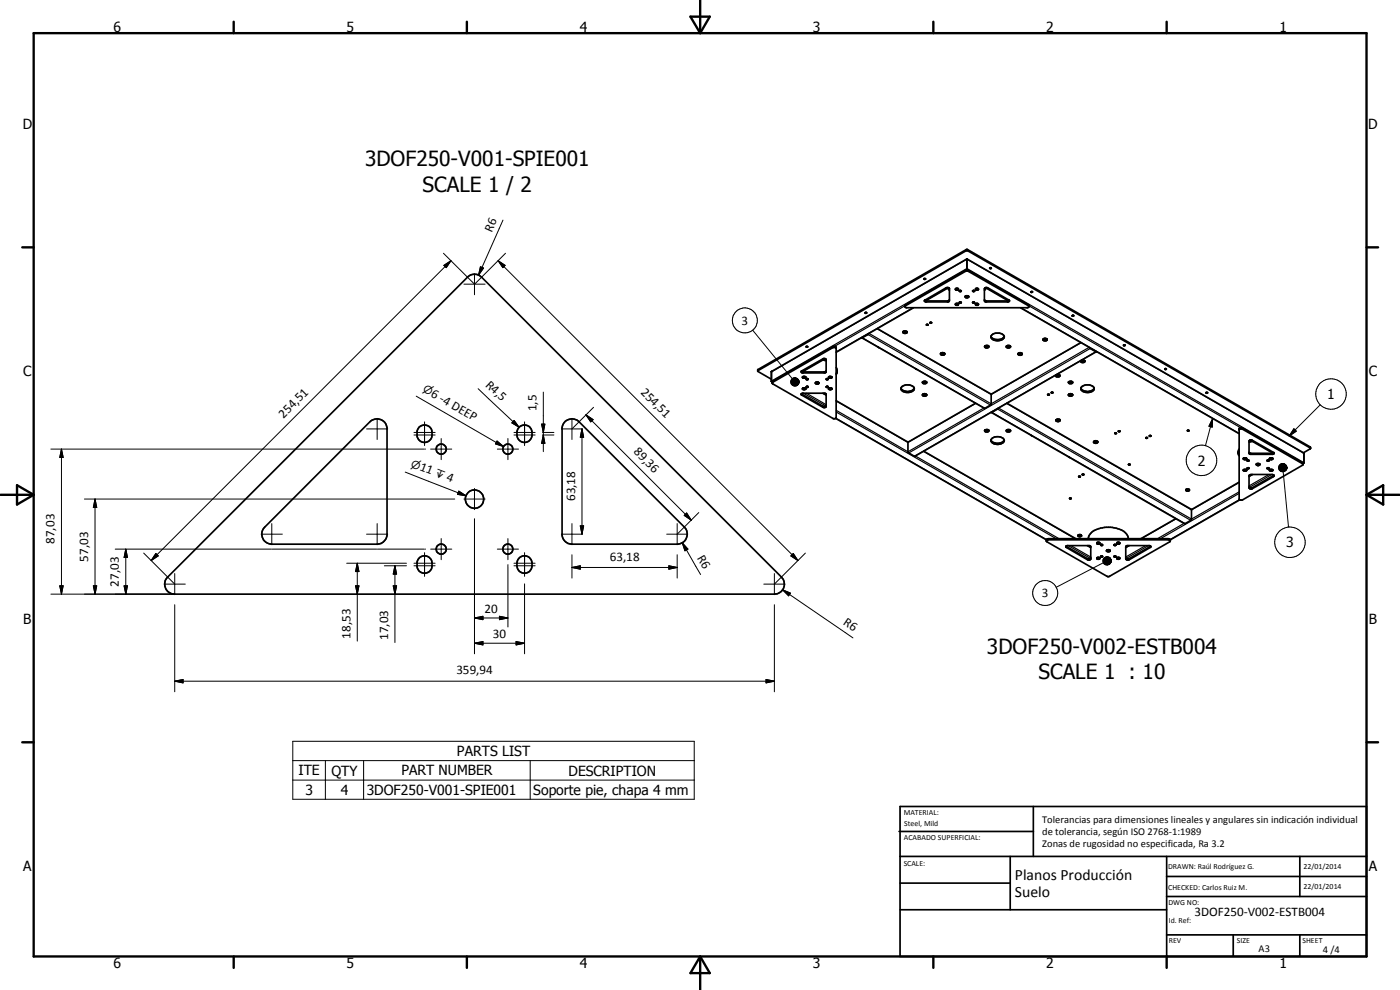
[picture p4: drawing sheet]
<svg xmlns="http://www.w3.org/2000/svg" width="420mm" height="297mm" viewBox="0 0 420 297" stroke-linecap="round" stroke-linejoin="round" font-family="sans-serif">
<g fill="none" stroke="#000" stroke-width=".51">
<path d="M290.2 77.7v3.2M290.2 77.7l-58.6 33.8M290.2 77.7l101 58.1M259.6 93.9h.5M259.6 93.9h.1M260.1 93.9h.1M263.3 98.6l34.2 19.7M271 99.5l.4 .2 .8-.2M271.1 99.4l.7-.1 .4 .3a.67 .67 0 0 1-.6 .4 .67 .67 0 0 1-.6-.4zM271.6 91.6l18.7-10.7 18.3 10.5 .2 .7-.4 .2h-36.4l-.4-.2zM271.6 91.9l18.5-10.6h.4l18.3 10.6M274.2 92.3l-23.3 13.4"/>
<path d="M277.3 83.6l.5 .1-.4 .1zM277.5 90.1l6.4-3.7 .7-.1 .3 .2v3.8l-.2 .3h-6.9l-.4-.2zM277.7 83.6h.1M278.1 97.4l.4 .1-.4 .1zM279.1 96.8h.5l-.2 .2zM284.4 86.4l.5 .7M284.6 86.4l.3 .4M284.6 86.3l-6.8 4M284.9 89.9l-.6 .4h-6.3l-.5-.2M286.8 86.6l.4 .2 .4-.2M286.8 91.1l.4 .2 .4-.2M286.8 86.6l-.1 .1a.49 .49 0 0 0 .5 .4 .49 .49 0 0 0 .4-.4v-.1"/>
<path d="M286.8 91.1l.5-.1 .3 .3a.41 .41 0 0 1-.5 .3 .41 .41 0 0 1-.3-.5zM286.8 86.6h.8M287.9 87.3l.6-.1a.3 .3 0 0 1-.3 .3 .3 .3 0 0 1-.3-.2zM288.1 90.6l.4 .1-.1 .2-.5-.1 .3-.2M289.7 88.9h.9M290.7 88.9a.51 .51 0 0 1-.5 .5 .51 .51 0 0 1-.5-.5M290.7 88.9l-.6-.2-.4 .2M291.9 87.3l.6-.1a.3 .3 0 0 1-.3 .3 .3 .3 0 0 1-.3-.2zM292.1 90.6l.4 .2h-.6l.3-.2M292.8 86.7l.5-.2 .4 .2a.45 .45 0 0 1-.5 .4 .45 .45 0 0 1-.4-.4zM292.8 91.2l.5-.2 .4 .3a.45 .45 0 0 1-.5 .3 .45 .45 0 0 1-.4-.4zM292.8 86.6l.4 .2 .4-.2"/>
<path d="M292.8 91.1l.4 .2 .4-.2M295.4 89.9l.7 .4h6.2l.6-.2M295.6 86.4h.8l6.5 3.7v.3l-.4 .2h-6.8l-.3-.3zM295.8 86.3l6.8 4M295.8 86.4l-.4 .4M295.9 86.4l-.5 .7M297 80.4l.3-.1 .2 .2zM297.1 80.3v.1M306.2 92.3l65.7 37.8M309.4 87.5l.5 .1-.3 .2zM321.8 94.7v.1M321.8 94.7h.4l-.2 .2z"/>
<path d="M227.4 111.3l62.9-36.1 103 59.3M231.5 113.8l-4-2.3-.1-.6 62.9-36.1 102.9 59.3 .1 .4M231.5 111.5v2.9l.2 .2M231.6 111.5h-.1M231.6 114.6h.1M231.7 114.6h.1M231.7 114.6v.3M240.5 118.2l.4-.2 7 .1v3.9l-.5 .3-.5-.1-6.4-3.7zM240.5 111.4l6.5-3.8 .9 .2v3.9l-.2 .1-6.8 .1-.3-.1zM240.5 111.4l.4 .1M240.5 118.2l6.5 3.7 .9-.2M240.9 113.1l.6-.2 .3 .3-.7 .3z"/>
<path d="M240.9 116.5a.57 .57 0 0 1 .9 .3l-.7 .1zM240.9 116.5h.9M240.9 113h.9M242 113.7l.2-.1 .3 .3-.4 .1zM242 104l.4 .1-.3 .1zM242.1 115.9h.2M242.1 113.6h.2M242.3 115.9l.2 .1-.1 .2h-.4l.1-.2M242.3 115.9l-.2 .1M244.8 114.8l-.1 .1a.63 .63 0 0 0 1.1 0l-.1-.1M244.8 114.8l.3-.2 .6 .2M244.8 114.8l.4 .1 .5-.1"/>
<path d="M244.8 114.8h.9M246.9 108l1 .2M247 118l.9 .5M247.6 107.6l-6.8 3.9M247.9 111.3l-.6 .3-6.4-.1M248 116l.4-.1 .2 .2-.5 .1zM248 113.7h-.1M248.1 113.6l-.1 .1M248.1 113.6h.3M248.1 115.9l.1 .1M248.4 113.6l.2 .2-.3 .2-.4-.3M248.7 116.5h.9"/>
<path d="M248.7 113.1l.7-.2 .3 .3-.7 .3zM248.7 116.5v.1a.68 .68 0 0 0 1 .1l-.1-.2M248.7 113h.9M250.9 104.6l-.3-.3h-.7l-18 10.4-.1 .4 18.3 10.5h.6l.2-.3v-21a.66 .66 0 0 0-1-.3l-18.2 10.6M250.9 110.3l.3 .9M251.2 111.2l-.3 1.2M251.2 111.2l-.3 .9M258.6 101.3h.1M258.6 101.3l36.8 21.2M260.7 100.1l-2.1 1.2M263.5 104.1l.3 .2M270.4 116.5a2.41 2.41 0 0 0 4 0"/>
<path d="M270.8 116a2.83 2.83 0 0 1 3.2 0l.4 .5a2.19 2.19 0 0 1-3.2 1.1 .91 .91 0 0 1-.7-.7 .91 .91 0 0 1 .3-.9zM274.8 110.7l.3 .1M276.9 114.6l.4 .2 .8-.2M276.9 118.4l.4 .1 .8-.1M276.9 118.4l-.1 .1a.67 .67 0 0 0 .7 .4 .67 .67 0 0 0 .6-.5M276.9 118.4l.5-.3 .7 .3M276.9 114.6l.8-.2 .4 .4-.3 .3h-.6l-.4-.2zM282.3 106l.6-.2 .6 .3a.66 .66 0 0 1-.6 .5 .66 .66 0 0 1-.6-.6zM282.3 106l.4 .2 .8-.2M295.5 103.9a.66 .66 0 0 1 .7-.3 .66 .66 0 0 1 .5 .6 .67 .67 0 0 1-.7 .2 .67 .67 0 0 1-.5-.5zM295.6 103.8l.3 .3 .8-.3M297.4 100.9a2.51 2.51 0 0 0 4 0"/>
<path d="M297.5 118.3v3l-2 1.3M297.8 100.4a2.83 2.83 0 0 1 3.2 0 .88 .88 0 0 1 .4 1 .88 .88 0 0 1-.9 .6 2.12 2.12 0 0 1-3.1-1zM302 103.9a.74 .74 0 0 1 1.3 .2 .67 .67 0 0 1-.7 .3 .67 .67 0 0 1-.6-.5zM302 103.8l.5 .3 .7-.3M305.6 106.1a.7 .7 0 0 1 .6-.3 .7 .7 0 0 1 .6 .5 .66 .66 0 0 1-.7 .3 .66 .66 0 0 1-.5-.5zM305.6 106l.4 .3 .7-.3M313 101.8a.7 .7 0 0 1 .7-.3 .7 .7 0 0 1 .6 .5 .66 .66 0 0 1-.7 .3 .66 .66 0 0 1-.6-.5zM313.1 101.7l.4 .2 .7-.2M314.4 118.4h.5l-.2 .1zM314.9 118.4v.1M315.5 117.8h.5l-.2 .1zM316 117.9h-.1"/>
<path d="M316.9 112.6l.4 .2 .7-.2M316.9 112.5l-.1 .3 .4 .3h.6l.3-.5M316.9 112.5l.5-.1 .7 .2M320.7 114.6a.64 .64 0 0 1 .7-.3 .64 .64 0 0 1 .4 .6l-.8 .2zM320.7 118.4a.62 .62 0 0 0 .6 .5 .62 .62 0 0 0 .6-.5M320.7 118.4a.87 .87 0 0 1 1.2 0M320.7 118.4l.4 .1 .7-.1M320.7 114.6l.4 .2 .7-.2M324.3 108.3a.72 .72 0 0 1 1.3 .2 .66 .66 0 0 1-.7 .3 .66 .66 0 0 1-.6-.5zM324.4 108.2l.4 .3 .7-.3M324.4 116.5a2.45 2.45 0 0 0 4 0M324.4 102.8l-26.9 15.5"/>
<path d="M324.6 116.1a2.77 2.77 0 0 1 3.6 0 .91 .91 0 0 1-.7 1.5 2.12 2.12 0 0 1-3.1-1.1zM327 104.3l2 1.2M329 105.5l-54.4 31.4-2-1.1-.1-3.1M329.1 105.5h-.1M337.2 103.7h.1M337.6 103.5h-.4v.2M337.6 103.5h.1M337.6 103.5l-.3 .2M349.6 110.7h.4l-.3 .2zM349.9 110.6h.1M362 117.8l.4 .1-.4 .1zM362.4 117.8h.1"/>
<path d="M111 126.5a3.1 3.1 0 0 1 5.2 1.8v32.4a3.1 3.1 0 0 1-3 2.6h-31.6a3 3 0 0 1-2.8-1.9 3 3 0 0 1 .6-3.2zM125.8 128.1a2.35 2.35 0 0 1 2.8-.2 2.35 2.35 0 0 1 1.1 2.6 2.26 2.26 0 0 1-2.1 2.3 2.26 2.26 0 0 1-2.4-1.9 2.86 2.86 0 0 1 .4-2.5zM155.8 128.1a2.4 2.4 0 0 1 3-.1 2.4 2.4 0 0 1 .8 2.9 2.31 2.31 0 0 1-2.8 1.8 2.31 2.31 0 0 1-1.7-2.9l.3-1.1zM169.6 126.4a3.1 3.1 0 0 1 4.2 .1l31.6 31.7a3 3 0 0 1 .6 3.2 3 3 0 0 1-2.8 1.9h-31.5a3 3 0 0 1-3-2.6v-32.4l.4-1.2zM250.8 125.5l63.2 36.5M250.9 120.2l21.6 12.5M277.2 135.4l45.7 26.2M292.8 121l-20.3 11.7M295.4 122.5l.1 .1M295.5 129.1a.72 .72 0 0 1 1.2 .2l-.3 .3h-.5zM295.6 129.1l.3 .2 .8-.2M297.4 132a2.45 2.45 0 0 0 4 0"/>
<path d="M297.8 131.5a2.58 2.58 0 0 1 3.6 .6 2.34 2.34 0 0 1-3.6 .7l-.4-.6zM299.6 122.5l-2.1 1.2 58 33.4 2-1.1 .1-3.1M302 129.1a.74 .74 0 0 1 1.3 .2l-.4 .3h-.5l-.3-.1zM302 129.1l.5 .2 .7-.2M302.2 121l55.4 31.9M309.4 130.6l.3 .2M316.9 126a.7 .7 0 0 1 .7-.3 .7 .7 0 0 1 .6 .5 .71 .71 0 0 1-.7 .3 .71 .71 0 0 1-.6-.5zM316.9 125.9l.4 .3 .8-.3M320.7 137.1l.3 .2M328.2 132.5l.5 .2 .7-.2M328.2 132.5a.7 .7 0 0 1 .7-.3 .7 .7 0 0 1 .6 .5 .66 .66 0 0 1-.7 .3 .66 .66 0 0 1-.6-.5zM334.6 129.9l.5 .1-.3 .2z"/>
<path d="M335.6 129.3h.5v.2h-.3zM338.7 139.4l.2 .1 .3-.1M338.7 139.3v.1M338.7 139.3h.4M339.1 139.3l.1 .1M343.9 131.4l.2-.2 .3 .2zM345.4 130.8h.1M356.4 129.1h.4v.2h-.4zM371.5 135.6l.4 .9M371.9 134.7l-.4 .9 .4 1.2M371.9 128.9l.5-.2 .5 .1 18.2 10.5M372.1 128.4h.8l18.1 10.5 .1 .5-18.2 10.6h-.8l-.2-.2v-21.2z"/>
<path d="M373.2 137.5a.7 .7 0 0 1 1 .2 .54 .54 0 0 1-.6 .3 .54 .54 0 0 1-.4-.5zM373.2 137.5h.8M374.3 138.1l.6 .1-.6 .1zM374.9 135.7l.4 .3h6.6l.4-.2M374.9 138.2h.1M374.9 132.2l.5-.2 .5 .1 6.4 3.7v.3l-.3 .2h-6.9l-.2-.3zM375.2 132l6.8 4M375.9 132.5l-1 .2M377.1 139.2h.9M377.1 139.2a.47 .47 0 0 0 .5 .5 .47 .47 0 0 0 .4-.5M377.1 139.2l.4 .2 .5-.2M380.3 138.1l.6 .1-.5 .1z"/>
<path d="M380.8 138.2h.1M380.9 137.6a.68 .68 0 0 1 1.1 .1 .62 .62 0 0 1-1.1-.1zM381.1 137.5h.8M391.2 135.8v.1M391.2 135.9l.1 2.9-.2 .2M393.3 134.5h.1M393.3 134.5l-2.1 1.3M321 149.5l.5 .1-.3 .1zM323.8 142.9l.4 .1-.4 .1zM324.8 142.3l.5 .1-.3 .1zM325.3 142.4h.1M352.9 155.6l-10.5 6"/>
<path d="M355.9 146.9l.5 .1 .5-.1M356 146.9a.47 .47 0 0 0 .4 .5 .47 .47 0 0 0 .5-.5M356 146.9h.9M371.9 144.7l-14.3 8.2M372.1 150l-20.9 12M373.2 141l.7-.2 .3 .3-.8 .3zM373.2 140.9h.8M374.3 140.6h.1M374.5 140.3h.2M374.7 140.3l.1 .3h-.5M374.7 140.3l-.4 .3M374.9 142.6l.5-.2h6.4l.6 .3-.2 .3-6.8 3.7-.5-.4z"/>
<path d="M375.8 142.4l-.9 .5M380.4 140.3l.4 .1v.2h-.5l.3-.2M380.9 141.1l.8-.3 .3 .3-.7 .3zM381.1 140.9h.8M382.3 142.6l-6.4 3.7-.5 .1-.5-.4M50.3 173.1l90-89.9a2.95 2.95 0 0 1 4.3 0l89.9 89.9a2.99 2.99 0 0 1 .7 3.3 2.99 2.99 0 0 1-2.8 1.9h-180a2.98 2.98 0 0 1-2.8-1.9 2.98 2.98 0 0 1 .7-3.3zM125.8 167.4a2.33 2.33 0 0 1 2.8-.3 2.33 2.33 0 0 1 1.1 2.7 2.26 2.26 0 0 1-2.1 2.2 2.26 2.26 0 0 1-2.4-1.9 2.86 2.86 0 0 1 .4-2.4zM155.8 167.4a2.38 2.38 0 0 1 3-.2 2.38 2.38 0 0 1 .8 2.9 2.31 2.31 0 0 1-2.8 1.8 2.31 2.31 0 0 1-1.7-2.9l.3-1zM314 162.3l.4-.3h36.4l.4 .3M314 162l.2 .6 18.3 10.4h.4l18.2-10.4 .1-.3M314 162l.6-.4h36l.6 .4M319.9 163.9l.4-.2h6.8l.3 .3v3.8l-.4 .2-.7-.1-6.4-3.7z"/>
<path d="M319.9 163.9l6.4 3.7 .7 .1 .4-.3M323.6 160.5a.47 .47 0 0 0 .4 .6 .47 .47 0 0 0 .5-.5M323.6 160.5l.7-.1 .2 .2M323.6 160.6h.9M326.4 163.7l1 .6M326.6 161.5v.1a4.2 4.2 0 0 1 4.3-3.2 7.2 7.2 0 0 1 7.5 2.3l.2 .9M329.2 162.8h.8M329.2 167.3h.8M329.3 162.8l.4-.1 .4 .3-.6 .3-.2-.1zM329.3 167.3l.4-.1 .4 .4-.6 .2-.2-.1zM330.3 167h.1M330.4 163.4h.4l.1 .2-.3 .1z"/>
<path d="M330.7 166.8l.2 .2h-.5M330.7 166.8l-.4 .2M332.1 165.1l.6-.2 .5 .2a.6 .6 0 0 1-.6 .5 .6 .6 0 0 1-.5-.4zM332.2 165.1h.9zM334.3 166.9l.4-.1 .2 .2-.4 .1zM334.3 163.4l.6 .1-.3 .2zM335.2 167.3h.8M335.2 162.8h.8M335.3 162.8a.4 .4 0 0 1 .5-.2 .4 .4 0 0 1 .1 .6 .41 .41 0 0 1-.5 .1 .41 .41 0 0 1-.1-.5zM338 163.8l7-.1 .4 .4-6.5 3.8-.7 .1-.3-.3zM338.8 163.7l-.9 .6M345.3 163.9l-6.4 3.7-.7 .1-.3-.4"/>
<path d="M351.2 162v.3M269.8 249.5h40.3M270.1 242h140v45h-140zM270.1 257h140M303.2 257v16M310.1 242v15M350.1 257v30M390.1 257v12M270.1 265h33.1M270.1 273h80M350.1 269h60M350.1 263h60"/>
<path d="M350.1 280.5h60M370.1 280.5v6.5M390.1 280.5v6.5"/>
<circle cx="132.4" cy="134.7" r="1.51"/>
<circle cx="152.4" cy="134.7" r="1.51"/>
<circle cx="345.2" cy="130.8" r=".22"/>
<circle cx="142.4" cy="149.8" r="2.75"/>
<circle cx="132.4" cy="164.7" r="1.49"/>
<circle cx="152.4" cy="164.8" r="1.51"/>
<circle cx="335.6" cy="167.5" r=".41"/>
</g>
<g fill="none" stroke="#000" stroke-width=".35">
<path d="M290 74.9v.3M290.4 74.9v.3M263.2 98.6l34.3 19.8 26.9-15.6M271.6 91.7l-21.1 12.2M271.8 91.4v.3M274 92.3l-23.1 13.3M278 90.3v.3M284.3 90.3v.3M284.5 86.3l-6.8 3.9M289.8 81.1v.3M290.6 81.1v.3M295.9 86.3l6.8 3.9"/>
<path d="M296.1 90.3v.3M302.3 90.3v.3M306.4 92.3l65.5 37.7M308.6 91.4v.3M308.8 91.7l63.5 36.6M227.5 110.9v.3M231.5 114.3l58.7-33.7 101.1 58.2M231.5 111.6l58.7-33.8 101.1 58.2M231.9 114.3v.4M240.6 118.2v.3M241 111.6v.3M241.1 118l6.8 3.8"/>
<path d="M241.2 113.2v.3M241.2 116.6v.3M241.4 113.2v.3M241.4 116.6v.3M242 118l5.9 3.4M246.8 118l1.1 .6M247.3 111.6v.3M247.5 107.6l-6.8 3.9M249.1 113.2v.3M249.1 116.6v.3M249.2 113.2v.3M249.2 116.6v.3"/>
<path d="M249.9 104v.3M258.8 101.3l36.8 21.2M260.5 100.4l36.8 21.1M260.8 100l36.7 21.2 29.3-17M327.2 104.6l-54.5 31.3M328.9 105.5l-54.5 31.4M246.9 121.8v.4M250.9 125.5l63.1 36.4M250.9 123.6l66.1 38M250.9 120.3l21.6 12.5 20.4-11.8M274.7 136.8l43.1 24.8M277.1 135.4l45.6 26.2"/>
<path d="M295.3 122.4l-22.8 13.2-21.6-12.5M297.7 123.7l58 33.4M299.4 122.7l58 33.4M299.7 122.4l57.9 33.3 14.3-8.1M302.1 121l55.5 32 14.3-8.2M372.9 128.4v.4M373.6 137.6v.3M373.7 137.6v.3M375.3 132l6.8 3.9M375.4 136v.3M381.4 137.6v.3M381.6 137.6v.3"/>
<path d="M381.8 136v.3M390.9 138.8v.3M393.2 134.1v.3M353 155.7l-10.5 5.9M355.4 157l-8 4.6M371.9 148l-23.6 13.6M372 149.9l-20.8 12M373.6 141v.4M373.7 141v.4M375.9 146.3v.3M376 142.4l-1.1 .6M380.8 142.4l-5.9 3.4"/>
<path d="M381.4 141v.4M381.6 141v.4M381.7 142.4l-6.7 3.8M382.2 142.7v.3M314.6 161.6v.4M320 164v.3M320.6 163.7l6.7 3.9M321.4 163.7l6 3.4M326.2 163.7l1.2 .6M326.3 167.6v.3M338.9 167.6v.3M339 163.7l-1.1 .6"/>
<path d="M343.8 163.7l-5.9 3.4M344.7 163.7l-6.7 3.9M345.2 164v.3M350.6 161.6v.4"/>
</g>
<circle cx="290.2" cy="77.7" r=".25" fill="#000"/>
<g fill="none" stroke="#000" stroke-width=".71">
<path d="M10.1 9.9h400v277.1h-400zM70.1 6.5v3.4M140.1 6.5v3.4M207.2 5h5.8l-2.9 4.9zM210.1 0v9.9M280.1 6.5v3.4M350.1 6.5v3.4M6.7 74.2h3.4M410.1 74.2h3.5M.1 148.5h10M5.1 145.6l5 2.9-5 2.9zM410.1 148.5h10"/>
<path d="M410.1 148.5l5-2.9v5.8zM6.7 222.7h3.4M410.1 222.7h3.5M70.1 287v3.4M140.1 287v3.4M210.1 287v10M210.1 287l2.9 5h-5.8zM280.1 287v3.4M350.1 287v3.4"/>
</g>
<g fill="none" stroke="#000" stroke-width=".3">
<path d="M133.1 76l9.2 9.2M133.2 79.6l2.1-1.4-1.4 2.1zM135.3 78.2l-89.9 90M149.5 78.2l2.1 1.4-.7 .7zM149.5 78.2l90 90M150.9 66l-7.3 16.5M151.7 76l-9.2 9.2M139.2 85.3h6.4M142.4 82.1v6.3M144.2 80.1l.9 .3-1.5 2.1zM225.9 99.1l11.9 14.5M124.9 118.9l26.2 15.1"/>
<path d="M143.5 116.6l12.3 11.6M163.1 117.6v17.9M237.3 114.5l2.5 .1-2.5 .1zM237.3 114.7l2.5-.1-2.4 .4zM237.3 114.6h2.5M237.4 114.2l2.4 .4-2.5-.1zM237.4 115l2.4-.4-2.3 .6zM237.5 114l2.3 .6-2.4-.4zM237.5 115.2l2.3-.6-2.2 .8zM237.6 113.7l.2-.2 2 1.1zM237.6 113.7l2.2 .9-2.3-.6zM237.6 115.4l2.2-.8-2 1z"/>
<path d="M237.8 113.5l.3-.1 1.7 1.2zM237.8 115.6l2-1-1.7 1.1zM238.1 113.4h.2l1.5 1.2zM238.1 115.7l1.7-1.1-1.5 1.2zM238.3 113.4l.3-.1 1.2 1.3zM238.3 115.8l1.5-1.2-1.2 1.2zM238.6 113.3l1.2 1.3zM238.9 113.4l.9 1.2zM239.1 113.5l.7 1.1zM239.3 113.7l.5 .9zM239.6 113.8l.2 .8zM239.7 114l.1 .6z"/>
<path d="M239.8 114.6l-.9 1.2h-.3zM239.8 114.6l-.9 1.2zM239.8 114.6l-.7 1.1zM239.8 114.6l-.5 1zM239.8 114.6l-.2 .8zM239.8 114.6l-.1 .5zM239.8 114.6v.3zM15.3 134.7h112M18.4 134.7l.6 2.5h-1.1zM18.4 134.7v43.6M110 128.7h6.4M113.2 125.5v6.4"/>
<path d="M124.2 130.5h6.4M124.2 129.8h6.4M127.4 126.6v7.1M127.5 134.7h.2M129.2 134.7h6.4M132.4 131.6v6.3M149.2 132.3l1.9 1.7-2.4-.8zM149.3 134.7h6.3M152.4 131.6v6.3M154.3 130.5h6.3M154.3 129.8h6.3M154.3 126.2l1.5 2-2.2-1.3z"/>
<path d="M157.4 126.6v7.1M162.5 127.3h1l-.4 2.5zM162.8 130.5h3.4M162.8 129.8h3.4M163.1 130.5l.4 2.5h-1zM168.5 128.7h6.3M171.7 125.5v6.4M174.7 128.7l.5 2.5h-1.1zM174.7 128.7v31.6M175.8 124.5l2.2 1.4-.7 .7zM175.8 124.5l31.7 31.6M178.1 122.2l-6.3 6.4"/>
<path d="M363.9 125.6l-.1 2.5-1-.2zM363.9 125.6l-2.1 8.1M383.8 139.9l2.4 .4-2.5-.1zM383.9 139.7l2.3 .6-2.4-.4zM384.1 139.4l.1-.1 2 1zM384.1 139.4l2.1 .9-2.3-.6zM384.2 139.3l.3-.2 1.7 1.2zM384.5 139.1h.3l1.4 1.2zM384.8 139.1h.2l1.2 1.2zM385 139.1h.3l.9 1.2zM385.3 139.1l.9 1.2zM385.5 139.2l.7 1.1z"/>
<path d="M385.8 139.4l.4 .9zM385.9 139.6l.3 .7zM386.1 139.8l.1 .5zM388.3 128.7l.7 .7-2.1 1.4zM396.2 121.5l-9.3 9.3M25.3 149.7h111.2M28.5 149.7l.5 2.6h-1zM28.5 149.7v28.6M81.6 157.1v6.3M113.2 157.1v6.3M121.6 141.6l18.3 7.2M137.7 147.4l2.2 1.4-2.6-.5z"/>
<path d="M139.2 149.7h6.4M142.4 146.6v6.3M142.4 155.7v40.5M171.7 157.1v6.3M174.1 157.8h1.1l-.5 2.5zM203.2 157.1v6.3M205.3 154.6l.8-.7 1.4 2.2zM206.1 153.9l1.4 2.2-2.2-1.5zM209.7 153.8l-6.3 6.3M383.7 140.2l2.5 .1-2.5 .2zM383.7 140.5l2.5-.2-2.4 .4zM383.7 140.3h2.5"/>
<path d="M383.8 140.7l2.4-.4-2.3 .7zM383.9 141l2.3-.7-2.1 .9zM384.1 141.2l2.1-.9-2 1.1zM384.2 141.4l2-1.1-1.7 1.2zM384.5 141.5l1.7-1.2-1.4 1.2zM384.8 141.5l1.4-1.2-1.2 1.3zM385.1 141.6l1.6 16.6M386.2 140.3l-.9 1.2-.3 .1zM386.2 140.3l-.9 1.2zM386.2 140.3l-.7 1.1zM386.2 140.3l-.4 1zM386.2 140.3l-.3 .8z"/>
<path d="M386.2 140.3l-.1 .5zM386.2 140.3v.3zM15.3 178.3h37.1M17.9 175.8h1.1l-.6 2.5zM28 175.8h1l-.5 2.5zM34.6 164.8h46.9M37.2 175.8h1.1l-.6 2.5zM37.7 164.8l.6 2.5h-1.1zM37.7 164.8v13.5M43.1 165.9l9.3 9.3M46.8 166.1l.7 .7-2.1 1.4zM49.3 175.3h6.3"/>
<path d="M52.4 172.1v6.3M78.4 160.3h6.3M81.7 164.8h31.4M104 169h18M106.7 175.8h1l-.5 2.5zM107.2 169l.5 2.5h-1zM107.2 169v23.4M110 160.3h6.4M113.3 164.8h14M115.3 169.8h6.7M118 175.8h1l-.5 2.5zM118.5 169.8l.5 2.5h-1z"/>
<path d="M118.5 169.8v23M124.2 169h6.4M124.2 169.8h6.4M127.4 165.8v7.1M127.5 164.8h.2M129.2 164.8h6.4M132.4 161.6v6.3M149.3 164.8h6.3M152.4 161.6v6.3M152.4 169.4v.3M152.4 169.8v18.3M154.3 169h6.3"/>
<path d="M154.3 169.8h6.3M157.4 165.8v7.1M157.4 175.2v21M168.5 160.3h6.3M171.7 170.3l2.4-.5v1zM171.7 166.5v6.9M171.7 170.3h31.5M200.1 160.3h6.3M200.7 169.8l2.5 .5-2.5 .5zM203.2 166.5v6.9M204.8 162.9l1.6 1.9-.8 .5zM204.8 162.9l5.5 9.5"/>
<path d="M229.2 175.3h6.4M232.4 172.1v6.3M234.9 177l2.3 1-.5 .8zM234.9 177l21.1 14.4M237.4 166.8l.7-.7 1.4 2.1zM238.1 166.1l1.4 2.1-2.1-1.4zM241.7 165.9l-9.2 9.3M331 168.1l2.5 .2-2.5 .1zM331 168.4l2.5-.1-2.5 .4zM331 168.3h2.5M331 167.9l2.5 .4-2.5-.2zM331 168.7l2.5-.4-2.3 .6z"/>
<path d="M331.1 168.9l-14.1 7.3M331.2 167.6l2.3 .7-2.5-.4zM331.2 168.9l2.3-.6-2.2 .9zM331.3 167.4l.2-.1 2 1zM331.3 167.4l2.2 .9-2.3-.7zM331.3 169.2l2.2-.9-2 1zM331.5 167.3l.3-.2 1.7 1.2zM331.5 169.3l2-1-1.7 1.2zM331.8 167.1l.3-.1 1.4 1.3zM331.8 169.5l1.7-1.2-1.4 1.2zM332.1 167h.2l1.2 1.3zM332.1 169.5l1.4-1.2-1.2 1.2z"/>
<path d="M332.3 167l.3 .1 .9 1.2zM332.6 167.1l.9 1.2zM332.8 167.2l.7 1.1zM333.1 167.3l.4 1zM333.2 167.5l.3 .8zM333.4 167.8l.1 .5zM333.5 168.3l-1.2 1.2zM333.5 168.3l-.9 1.2zM333.5 168.3l-.7 1.1zM333.5 168.3l-.4 .9zM333.5 168.3l-.3 .7zM333.5 168.3l-.1 .5z"/>
<path d="M333.5 168.3l-.1 .3zM52.4 181.4v26.2M142.4 193l2.5-.5v1zM142.4 185.4l2.5-.5v1zM142.4 193h15M142.4 185.4h10M149.9 184.9l2.5 .5-2.5 .5zM154.9 192.5l2.5 .5-2.5 .5zM232.4 181.4v26.2M52.4 204.4l2.5-.5v1zM52.4 204.4h180M229.9 203.9l2.5 .5-2.5 .5z"/>
<path d="M87.9 222.4h120.5v17.4h-120.5zM87.9 228.2h120.5M87.9 234.1h120.5M97.7 228.2v11.6M109.1 228.2v11.6M159.1 228.2v11.6"/>
<circle cx="223.5" cy="96.1" r="3.8"/>
<circle cx="399.5" cy="118.2" r="4.6"/>
<circle cx="360.6" cy="138.1" r="4.6"/>
<circle cx="313.7" cy="178" r="3.8"/>
<circle cx="387.1" cy="162.7" r="4.6"/>
</g>
<g fill="#000">
<path d="M149.5 78.2l2.1 1.4-.7 .7zM133.2 79.6l2.1-1.4-1.4 2.1zM144.2 80.1l.9 .3-1.5 2.1zM239.7 114l.1 .6zM239.6 113.8l.2 .8zM239.3 113.7l.5 .9zM239.1 113.5l.7 1.1zM238.9 113.4l.9 1.2zM238.6 113.3l1.2 1.3zM238.3 113.4l.3-.1 1.2 1.3zM238.1 113.4h.2l1.5 1.2zM237.8 113.5l.3-.1 1.7 1.2z"/>
<path d="M237.6 113.7l.2-.2 2 1.1zM237.6 113.7l2.2 .9-2.3-.6zM237.5 114l2.3 .6-2.4-.4zM237.4 115l2.4-.4-2.3 .6zM237.5 115.2l2.3-.6-2.2 .8zM237.6 115.4l2.2-.8-2 1zM237.8 115.6l2-1-1.7 1.1zM238.1 115.7l1.7-1.1-1.5 1.2zM238.3 115.8l1.5-1.2-1.2 1.2zM239.8 114.6l-.9 1.2h-.3zM239.8 114.6l-.9 1.2zM239.8 114.6l-.7 1.1z"/>
<path d="M239.8 114.6l-.5 1zM239.8 114.6l-.2 .8zM239.8 114.6l-.1 .5zM239.8 114.6v.3zM18.4 134.7l.6 2.5h-1.1zM149.2 132.3l1.9 1.7-2.4-.8zM154.3 126.2l1.5 2-2.2-1.3zM162.5 127.3h1l-.4 2.5zM163.1 130.5l.4 2.5h-1zM174.7 128.7l.5 2.5h-1.1zM175.8 124.5l2.2 1.4-.7 .7zM363.9 125.6l-.1 2.5-1-.2z"/>
<path d="M388.3 128.7l.7 .7-2.1 1.4zM28.5 149.7l.5 2.6h-1zM137.7 147.4l2.2 1.4-2.6-.5zM174.1 157.8h1.1l-.5 2.5zM206.1 153.9l1.4 2.2-2.2-1.5zM386.1 139.8l.1 .5zM385.9 139.6l.3 .7zM385.8 139.4l.4 .9zM385.5 139.2l.7 1.1zM385.3 139.1l.9 1.2zM385 139.1h.3l.9 1.2zM384.8 139.1h.2l1.2 1.2z"/>
<path d="M384.5 139.1h.3l1.4 1.2zM384.2 139.3l.3-.2 1.7 1.2zM384.1 139.4l.1-.1 2 1zM384.1 139.4l2.1 .9-2.3-.6zM383.9 139.7l2.3 .6-2.4-.4zM383.8 140.7l2.4-.4-2.3 .7zM383.9 141l2.3-.7-2.1 .9zM384.1 141.2l2.1-.9-2 1.1zM384.2 141.4l2-1.1-1.7 1.2zM384.5 141.5l1.7-1.2-1.4 1.2zM384.8 141.5l1.4-1.2-1.2 1.3zM386.2 140.3l-.9 1.2-.3 .1z"/>
<path d="M386.2 140.3l-.9 1.2zM386.2 140.3l-.7 1.1zM386.2 140.3l-.4 1zM386.2 140.3l-.3 .8zM386.2 140.3l-.1 .5zM386.2 140.3v.3zM17.9 175.8h1.1l-.6 2.5zM28 175.8h1l-.5 2.5zM37.2 175.8h1.1l-.6 2.5zM37.7 164.8l.6 2.5h-1.1zM46.8 166.1l.7 .7-2.1 1.4zM106.7 175.8h1l-.5 2.5z"/>
<path d="M107.2 169l.5 2.5h-1zM118 175.8h1l-.5 2.5zM118.5 169.8l.5 2.5h-1zM171.7 170.3l2.4-.5v1zM200.7 169.8l2.5 .5-2.5 .5zM204.8 162.9l1.6 1.9-.8 .5zM234.9 177l2.3 1-.5 .8zM238.1 166.1l1.4 2.1-2.1-1.4zM333.4 167.8l.1 .5zM333.2 167.5l.3 .8zM333.1 167.3l.4 1zM332.8 167.2l.7 1.1z"/>
<path d="M332.6 167.1l.9 1.2zM332.3 167l.3 .1 .9 1.2zM332.1 167h.2l1.2 1.3zM331.8 167.1l.3-.1 1.4 1.3zM331.5 167.3l.3-.2 1.7 1.2zM331.3 167.4l.2-.1 2 1zM331.3 167.4l2.2 .9-2.3-.7zM331.2 167.6l2.3 .7-2.5-.4zM331 168.7l2.5-.4-2.3 .6zM331.2 168.9l2.3-.6-2.2 .9zM331.3 169.2l2.2-.9-2 1zM331.5 169.3l2-1-1.7 1.2z"/>
<path d="M331.8 169.5l1.7-1.2-1.4 1.2zM332.1 169.5l1.4-1.2-1.2 1.2zM333.5 168.3l-1.2 1.2zM333.5 168.3l-.9 1.2zM333.5 168.3l-.7 1.1zM333.5 168.3l-.4 .9zM333.5 168.3l-.3 .7zM333.5 168.3l-.1 .5zM333.5 168.3l-.1 .3zM142.4 193l2.5-.5v1zM142.4 185.4l2.5-.5v1zM149.9 184.9l2.5 .5-2.5 .5z"/>
<path d="M154.9 192.5l2.5 .5-2.5 .5zM52.4 204.4l2.5-.5v1zM229.9 203.9l2.5 .5-2.5 .5z"/>
</g>
<path d="M237.3 114.4h2.5M383.7 140.1h2.5M331 168.5h2.5" fill="none" stroke="#000" stroke-width=".42"/>
<path d="M237.3 114.8h2.5M383.7 140.5h2.5M331 168.1h2.5" fill="none" stroke="#000" stroke-width=".38"/>
<g font-size="6.3">
<text x="109.5" y="50">3DOF250-V001-SPIE001</text>
<text x="126.8" y="57.5">SCALE 1 / 2</text>
<text x="296.2" y="196.1">3DOF250-V002-ESTB004</text>
<text x="311.6" y="203.6">SCALE 1 : 10</text>
</g>
<g font-size="4.7">
<text x="304.6" y="263.9">Planos Producción</text>
<text x="304.6" y="269.3">Suelo</text>
</g>
<g font-size="4.2">
<text x="34" y="9.6">6</text>
<text x="104" y="9.6">5</text>
<text x="174" y="9.6">4</text>
<text x="244" y="9.6">3</text>
<text x="314" y="9.6">2</text>
<text x="384" y="9.6">1</text>
<text x="6.8" y="38.7">D</text>
<text x="410.6" y="38.7">D</text>
<text x="7" y="112.9">C</text>
<text x="410.8" y="112.9">C</text>
<text x="398.3" y="119.8">1</text>
<text x="359.4" y="139.7">2</text>
<text x="386" y="164.3">3</text>
<text x="7" y="187.1">B</text>
<text x="410.8" y="187.1">B</text>
<text x="137.1" y="226.9">PARTS LIST</text>
<text x="89.6" y="232.7">ITE</text>
<text x="99.5" y="232.7">QTY</text>
<text x="120.5" y="232.7">PART NUMBER</text>
<text x="170.6" y="232.7">DESCRIPTION</text>
<text x="91.6" y="238.5">3</text>
<text x="102.3" y="238.5">4</text>
<text x="110.1" y="238.5">3DOF250-V001-SPIE001</text>
<text x="160" y="238.5">Soporte pie, chapa 4 mm</text>
<text x="7" y="261.4">A</text>
<text x="410.8" y="261.4">A</text>
<text x="34" y="290.4">6</text>
<text x="104" y="290.4">5</text>
<text x="174" y="290.4">4</text>
<text x="244" y="290.4">3</text>
<text x="314" y="290.4">2</text>
<text x="384" y="290.4">1</text>
</g>
<g font-size="3.9">
<text x="147.6" y="69.9" transform="rotate(-66 147.6 69.9)">R6</text>
<text x="222.5" y="97.5">3</text>
<text x="129.1" y="118.8" transform="rotate(30 129.1 118.8)">6 -4 DEEP</text>
<text x="145.5" y="115.7" transform="rotate(43 145.5 115.7)">R4,5</text>
<text x="192.1" y="117.9" transform="rotate(45 192.1 117.9)">254,51</text>
<text x="85" y="125.6" transform="rotate(-45 85 125.6)">254,51</text>
<text x="161" y="123.4" transform="rotate(-90 161 123.4)">1,5</text>
<text x="190" y="135.7" transform="rotate(45 190 135.7)">89,36</text>
<text x="125.8" y="141" transform="rotate(21 125.8 141)">11</text>
<text x="133.8" y="144.1" transform="rotate(21 133.8 144.1)">4</text>
<text x="172.6" y="150.3" transform="rotate(-90 172.6 150.3)">63,18</text>
<text x="16.4" y="163.2" transform="rotate(-90 16.4 163.2)">87,03</text>
<text x="209.2" y="167.4" transform="rotate(60 209.2 167.4)">R6</text>
<text x="26.5" y="168.5" transform="rotate(-90 26.5 168.5)">57,03</text>
<text x="183" y="168.2">63,18</text>
<text x="35.7" y="176" transform="rotate(-90 35.7 176)">27,03</text>
<text x="312.7" y="179.2">3</text>
<text x="145.4" y="183.9">20</text>
<text x="105.2" y="191.6" transform="rotate(-90 105.2 191.6)">18,53</text>
<text x="147.9" y="191.4">30</text>
<text x="252.8" y="187.3" transform="rotate(34 252.8 187.3)">R6</text>
<text x="116.4" y="192" transform="rotate(-90 116.4 192)">17,03</text>
<text x="137" y="202.3">359,94</text>
<text x="358.5" y="275">3DOF250-V002-ESTB004</text>
</g>
<g font-size="3.3">
<text x="126.7" y="117.4" transform="rotate(30 126.7 117.4)">n</text>
<text x="123.1" y="140" transform="rotate(21 123.1 140)">n</text>
<text x="130.3" y="142.7" transform="rotate(21 130.3 142.7)">x</text>
</g>
<g font-size="3.1">
<text x="312.7" y="246.8">Tolerancias para dimensiones lineales y angulares sin indicación individual</text>
<text x="312.7" y="250.4">de tolerancia, según ISO 2768-1:1989</text>
<text x="312.7" y="254">Zonas de rugosidad no especificada, Ra 3.2</text>
<text x="377.7" y="285.6">A3</text>
<text x="397" y="285.9">4 /4</text>
</g>
<g font-size="2.4">
<text x="271.2" y="244.4">MATERIAL:</text>
<text x="271.3" y="252">ACABADO SUPERFICIAL:</text>
<text x="271.4" y="247.9">Steel, Mild</text>
<text x="271.2" y="259.7">SCALE:</text>
<text x="350.6" y="260.8">DRAWN: Raúl Rodríguez G.</text>
<text x="391.2" y="260.6">22/01/2014</text>
<text x="350.6" y="267">CHECKED: Carlos Ruiz M.</text>
<text x="391.2" y="266.7">22/01/2014</text>
<text x="350.6" y="271.4">DWG NO:</text>
<text x="350.8" y="276.9">Id. Ref:</text>
<text x="350.8" y="282.8">REV</text>
<text x="371.2" y="282.9">SIZE</text>
<text x="390.9" y="282.9">SHEET</text>
</g>
</svg>
